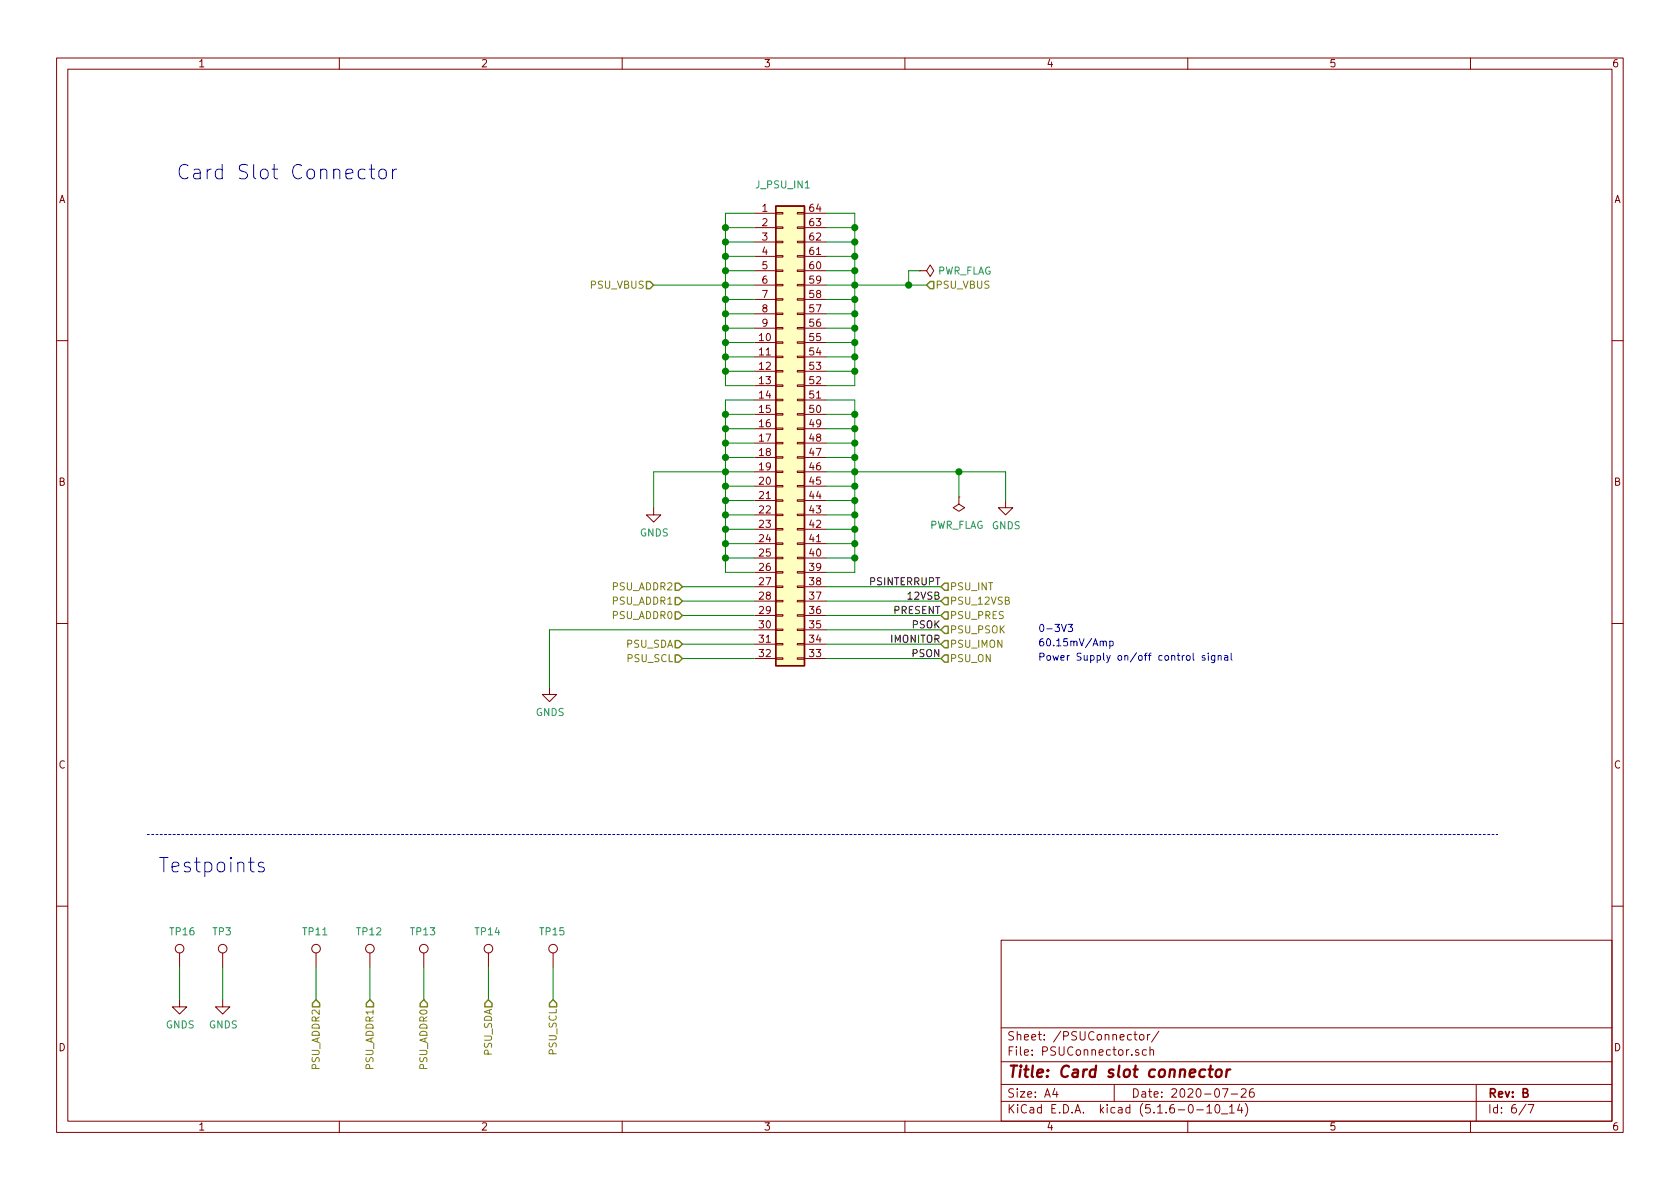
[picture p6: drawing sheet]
<svg xmlns="http://www.w3.org/2000/svg" width="297mm" height="210mm" viewBox="0 0 297 210" stroke-linecap="round" stroke-linejoin="round" font-family="sans-serif">
<g fill="none" stroke="#840000" stroke-width=".18">
<path d="M10 10.3h277v189.9h-277zM12 12.2h273v186.1h-273zM60 10.3v1.9M110 10.3v1.9M160 10.3v1.9M210 10.3v1.9M260 10.3v1.9M133.3 37.7h3.9M137.2 37.6h1.2v.2h-1.2zM141 37.6h1.2v.2h-1.2zM142.2 37.7h3.8M133.3 40.3h3.9"/>
<path d="M133.3 42.8h3.9M133.3 45.3h3.9M133.3 47.9h3.9M133.3 58h3.9M133.3 55.5h3.9M133.3 53h3.9M133.3 50.4h3.9M137.2 50.3h1.2v.2h-1.2zM137.2 47.7h1.2v.3h-1.2zM137.2 45.2h1.2v.3h-1.2zM137.2 42.7h1.2v.2h-1.2zM137.2 40.1h1.2v.3h-1.2z"/>
<path d="M137.2 57.9h1.2v.3h-1.2zM137.2 55.4h1.2v.2h-1.2zM137.2 52.8h1.2v.3h-1.2zM141 50.3h1.2v.2h-1.2zM141 47.7h1.2v.3h-1.2zM141 45.2h1.2v.3h-1.2zM141 42.7h1.2v.2h-1.2zM141 40.1h1.2v.3h-1.2zM141 57.9h1.2v.3h-1.2zM141 55.4h1.2v.2h-1.2zM141 52.8h1.2v.3h-1.2zM142.2 40.3h3.8"/>
<path d="M142.2 42.8h3.8M142.2 45.3h3.8M142.2 47.9h3.8M142.2 58h3.8M142.2 55.5h3.8M142.2 53h3.8M142.2 50.4h3.8M162.6 47.9h1.2l.7-1 .6 1-.6 1-.7-1M162.6 47.9h.1M10 60.2h2M133.3 60.6h3.9M133.3 63.1h3.9"/>
<path d="M133.3 65.7h3.9M133.3 68.2h3.9M133.3 70.7h3.9M133.3 73.3h3.9M133.3 75.8h3.9M133.3 78.4h3.9M137.2 78.2h1.2v.3h-1.2zM137.2 73.1h1.2v.3h-1.2zM137.2 70.6h1.2v.3h-1.2zM137.2 68.1h1.2v.2h-1.2zM137.2 65.5h1.2v.3h-1.2zM137.2 75.7h1.2v.2h-1.2z"/>
<path d="M137.2 63h1.2v.2h-1.2zM137.2 60.4h1.2v.3h-1.2zM141 78.2h1.2v.3h-1.2zM141 73.1h1.2v.3h-1.2zM141 70.6h1.2v.3h-1.2zM141 68.1h1.2v.2h-1.2zM141 65.5h1.2v.3h-1.2zM141 75.7h1.2v.2h-1.2zM141 63h1.2v.2h-1.2zM141 60.4h1.2v.3h-1.2zM142.2 60.6h3.8M142.2 63.1h3.8"/>
<path d="M142.2 65.7h3.8M142.2 68.2h3.8M142.2 70.7h3.8M142.2 73.3h3.8M142.2 75.8h3.8M142.2 78.4h3.8M285 60.2h2M115.6 89.8v1.3h1.2l-1.2 1.2-1.3-1.2h1.3M133.3 80.9h3.9M133.3 83.4h3.9M133.3 86h3.9M133.3 88.5h3.9"/>
<path d="M133.3 91.1h3.9M133.3 93.6h3.9M133.3 96.1h3.9M133.3 98.7h3.9M137.2 80.8h1.2v.2h-1.2zM137.2 83.3h1.2v.3h-1.2zM137.2 85.8h1.2v.3h-1.2zM137.2 88.4h1.2v.2h-1.2zM137.2 90.9h1.2v.3h-1.2zM137.2 93.5h1.2v.2h-1.2zM137.2 96h1.2v.3h-1.2zM137.2 98.5h1.2v.3h-1.2z"/>
<path d="M141 80.8h1.2v.2h-1.2zM141 83.3h1.2v.3h-1.2zM141 85.8h1.2v.3h-1.2zM141 88.4h1.2v.2h-1.2zM141 90.9h1.2v.3h-1.2zM141 93.5h1.2v.2h-1.2zM141 96h1.2v.3h-1.2zM141 98.5h1.2v.3h-1.2zM142.2 80.9h3.8M142.2 83.4h3.8M142.2 86h3.8M142.2 88.5h3.8"/>
<path d="M142.2 91.1h3.8M142.2 93.6h3.8M142.2 96.1h3.8M142.2 98.7h3.8M169.5 87.9v1.2l1.1 .7-1.1 .6-1-.6 1-.7M169.5 87.9h.1M177.8 88.5v1.3h1.3l-1.3 1.3-1.3-1.3h1.3M10 110.3h2M133.3 101.2h3.9M133.3 103.8h3.9M133.3 106.3h3.9M133.3 108.8h3.9"/>
<path d="M133.3 111.4h3.9M133.3 113.9h3.9M133.3 116.5h3.9M137.2 103.6h1.2v.3h-1.2zM137.2 106.2h1.2v.2h-1.2zM137.2 108.7h1.2v.3h-1.2zM137.2 111.2h1.2v.3h-1.2zM137.2 113.8h1.2v.2h-1.2zM137.2 116.3h1.2v.3h-1.2zM137.2 101.1h1.2v.2h-1.2zM141 103.6h1.2v.3h-1.2zM141 106.2h1.2v.2h-1.2z"/>
<path d="M141 108.7h1.2v.3h-1.2zM141 111.2h1.2v.3h-1.2zM141 113.8h1.2v.2h-1.2zM141 116.3h1.2v.3h-1.2zM141 101.1h1.2v.2h-1.2zM142.2 101.2h3.8M142.2 103.8h3.8M142.2 106.3h3.8M142.2 108.8h3.8M142.2 111.4h3.8M142.2 113.9h3.8M142.2 116.5h3.8"/>
<path d="M285 110.3h2M97.2 121.5v1.3h1.2l-1.2 1.3-1.3-1.3h1.3M10 160.2h2M31.7 176.8v1.2h1.3l-1.3 1.3-1.2-1.3h1.2M31.7 168.5v2.6M39.4 176.8v1.2h1.2l-1.2 1.3-1.3-1.3h1.3M39.4 168.5v2.6M55.9 168.5v2.6M65.4 168.5v2.6M74.9 168.5v2.6M86.4 168.5v2.6M97.8 168.5v2.6"/>
<path d="M177 166.3h108v32h-108zM285 160.2h2M60 198.3v1.9M110 198.3v1.9M160 198.3v1.9M177 194.8h108M177 191.8h108M177 187.8h108M177 181.8h108M186.5 192.5l-.4 1h1M186.8 193v1M197 191.8v3"/>
<path d="M200.5 182.9h.5M200.7 182.4v1.3l.3 .2M201.3 185.7l-.3-.1-.2 .2v.2l.5 .2v.3h-.5M201.5 183.1l.3-.2 .4 .2v.7l-.2 .1-.5-.1zM202.7 185.7l-.4-.1-.3 .3 .1 .6h.6M202.9 182.9v1M203.3 185.7l.3-.1 .3 .1 .1 .9M203.3 182.9l-.4 .3M203.3 185.1v1.5M204.9 182.3l-1.3 2M210 198.3v1.9M211.6 196.3h1.2"/>
<path d="M213.4 195.8l.4-.5v1.5M213.4 196.8h.8M215 195.4l.3-.1a.94 .94 0 0 1 0 1.5 .8 .8 0 0 1-.6-.6 .8 .8 0 0 1 .3-.8zM216 197h1.1M216.1 192.5h1l-.6 1.5M217.4 195.8l.4-.5v1.5M217.4 196.8h.8M217.7 193.5h1.1M219.2 195.2l-.4 1.1h.9M219.5 192.7l.2-.2h.3l.3 .2v.3v.2l-.9 .8h.9M219.5 195.8v1M220.2 195.1a1.71 1.71 0 0 1 0 2.3"/>
<path d="M221.6 192.5a.59 .59 0 0 0-.7 .7l.1 .7 .2 .1 .5-.1 .1-.5-.2-.2-.4-.1-.3 .3M260 198.3v1.9M261 191.8v6.5M269.8 195.2l-1.2 2M270.2 195.3h1l-.6 1.5"/>
<circle cx="31.7" cy="167.8" r=".76"/>
<circle cx="39.4" cy="167.8" r=".76"/>
<circle cx="55.9" cy="167.8" r=".76"/>
<circle cx="65.4" cy="167.8" r=".76"/>
<circle cx="74.9" cy="167.8" r=".76"/>
<circle cx="86.4" cy="167.8" r=".76"/>
<circle cx="97.8" cy="167.8" r=".76"/>
</g>
<path d="M213.7 189.1h.8M214.1 188.4l-.3 1.8 .1 .1 .4 .1M215.1 189.3a.51 .51 0 0 1 .5-.2 .51 .51 0 0 1 .4 .4v.6a.54 .54 0 0 1-.6 .4 .54 .54 0 0 1-.5-.4zM216.9 189.1l-.1 1.3M217.5 189.1a.55 .55 0 0 0-.6 .4" fill="none" stroke="#840000" stroke-width=".41"/>
<path d="M137.2 36.4h5v81.3h-5z" fill="#ffffc2" stroke="#ffffc2" stroke-width=".18"/>
<path d="M137.2 36.4h5v81.3h-5z" fill="none" stroke="#840000" stroke-width=".25"/>
<path d="M26 147.6h238.8" fill="none" stroke="#0000c2" stroke-width=".18" stroke-dasharray=".4 .4"/>
<g fill="none" stroke="#008400" stroke-width=".18">
<path d="M133.3 37.7h-5v30.5h5M146 37.7h5.1v30.5h-5.1M115.6 50.4h17.7M128.3 40.3h5M128.3 42.8h5M128.3 45.3h5M128.3 47.9h5M128.3 53h5M128.3 55.5h5M128.3 58h5M146 40.3h5.1M146 42.8h5.1"/>
<path d="M146 45.3h5.1M146 47.9h5.1M146 50.4h17.8M146 53h5.1M146 55.5h5.1M146 58h5.1M162.6 47.9h-1.9v2.5M128.3 78.4h5M128.3 60.6h5M128.3 63.1h5M128.3 65.7h5M128.3 73.3h5"/>
<path d="M128.3 75.8h5M133.3 70.7h-5v30.5h5M146 78.4h5.1M146 70.7h5.1v30.5h-5.1M146 60.6h5.1M146 63.1h5.1M146 65.7h5.1M146 73.3h5.1M146 75.8h5.1M128.3 80.9h5M128.3 86h5M128.3 88.5h5"/>
<path d="M128.3 91.1h5M128.3 93.6h5M128.3 96.1h5M128.3 98.7h5M133.3 83.4h-17.7v6.4M146 80.9h5.1M146 83.4h31.8v5.1M146 86h5.1M146 88.5h5.1M146 91.1h5.1M146 93.6h5.1M146 96.1h5.1"/>
<path d="M146 98.7h5.1M169.5 83.4v4.5M120.6 113.9h12.7M120.6 116.5h12.7M120.6 106.3h12.7M120.6 108.8h12.7M120.6 103.8h12.7M133.3 111.4h-36.1v10.1M146 113.9h20.4M146 116.5h20.4M146 106.3h20.4M146 108.8h20.4"/>
<path d="M146 111.4h20.4M146 103.8h20.4M31.7 171.1v5.7M39.4 171.1v5.7M55.9 171.1v5.7M65.4 171.1v5.7M74.9 171.1v5.7M86.4 171.1v5.7M97.8 171.1v5.7"/>
</g>
<g fill="none" stroke="#848400" stroke-width=".25">
<path d="M114.3 49.8h.6l.7 .6-.7 .6h-.6zM164.5 49.8h.6v1.2h-.6l-.7-.6zM119.4 108.2h.6l.6 .6-.6 .7h-.6zM119.4 105.7h.6l.6 .6-.6 .6h-.6zM119.4 103.1h.6l.6 .7-.6 .6h-.6zM119.4 113.3h.6l.6 .6-.6 .6h-.6zM119.4 115.8h.6l.6 .7-.6 .6h-.6zM166.4 116.5l.6-.7h.6v1.3h-.6zM166.4 108.8l.6-.6h.6v1.3h-.6zM167 103.1h.6v1.3h-.6l-.6-.6zM167 105.7h.6v1.2h-.6l-.6-.6zM167 110.7h.6v1.3h-.6l-.6-.6z"/>
<path d="M167 113.3h.6v1.2h-.6l-.6-.6zM55.9 176.8l.6 .6v.6h-1.3v-.6zM65.4 176.8l.6 .6v.6h-1.2v-.6zM74.9 176.8l.7 .6v.6h-1.3v-.6zM86.4 176.8l.6 .6v.6h-1.3v-.6zM97.8 176.8l.6 .6v.6h-1.2v-.6z"/>
</g>
<g fill="none" stroke="#0000c2" stroke-width=".18">
<path d="M64.6 30l-.8-.1-.5 .5v.7l.3 .4 .2 .1 .8-.1M65.3 29.9h.9M65.7 29.1v2.1l.1 .3 .4 .1M67.2 30a.67 .67 0 0 1 1.1 .4v.7a.68 .68 0 0 1-.7 .5 .68 .68 0 0 1-.6-.5v-.7zM69.4 29.9v1.7M70.1 29.9a.69 .69 0 0 0-.7 .5M188.8 110.4h.8l-.4 .5 .4 .1v.4l-.2 .3-.6-.1M195.1 113.6l.1-.2h.4v.8M196.2 113.4h.4l.2 .2-.1 .6h-.5M196.2 113.4v1.2M211 115.5v1.1l.2 .2M213 116l-.3-.1-.2 .2 .1 .2 .4 .1v.3h-.5"/>
<path d="M213.6 115.5v.1M213.6 115.9v.9M214.8 115.9l-.1 1.2-.1 .1-.4-.1M214.8 116l-.4-.1-.2 .2 .1 .6h.5M215.4 116l.2-.1 .3 .1v.8M215.4 115.9v.9M216.5 116h.5l.1 .8M217.1 116.2l-.4 .1-.2 .2v.2h.6M217.7 115.5v1.1l.2 .2M46.6 152.6l-.6-.1-.3 .3 .1 .4 .8 .2 .2 .3-.2 .3-.2 .2-.7-.2"/>
</g>
<g fill="#008400" stroke="#008400" stroke-width=".25">
<circle cx="151.1" cy="98.7" r=".51"/>
<circle cx="151.1" cy="96.1" r=".51"/>
<circle cx="151.1" cy="93.6" r=".51"/>
<circle cx="151.1" cy="91.1" r=".51"/>
<circle cx="151.1" cy="88.5" r=".51"/>
<circle cx="151.1" cy="86" r=".51"/>
<circle cx="151.1" cy="83.4" r=".51"/>
<circle cx="151.1" cy="80.9" r=".51"/>
<circle cx="151.1" cy="78.4" r=".51"/>
<circle cx="160.7" cy="50.4" r=".51"/>
<circle cx="151.1" cy="75.8" r=".51"/>
<circle cx="151.1" cy="73.3" r=".51"/>
<circle cx="128.3" cy="98.7" r=".51"/>
<circle cx="169.5" cy="83.4" r=".51"/>
<circle cx="128.3" cy="96.1" r=".51"/>
<circle cx="128.3" cy="93.6" r=".51"/>
<circle cx="128.3" cy="91.1" r=".51"/>
<circle cx="128.3" cy="88.5" r=".51"/>
<circle cx="128.3" cy="86" r=".51"/>
<circle cx="128.3" cy="83.4" r=".51"/>
<circle cx="128.3" cy="78.4" r=".51"/>
<circle cx="128.3" cy="75.8" r=".51"/>
<circle cx="128.3" cy="73.3" r=".51"/>
<circle cx="151.1" cy="65.7" r=".51"/>
<circle cx="151.1" cy="63.1" r=".51"/>
<circle cx="151.1" cy="60.6" r=".51"/>
<circle cx="151.1" cy="58" r=".51"/>
<circle cx="151.1" cy="55.5" r=".51"/>
<circle cx="151.1" cy="53" r=".51"/>
<circle cx="151.1" cy="50.4" r=".51"/>
<circle cx="151.1" cy="47.9" r=".51"/>
<circle cx="151.1" cy="45.3" r=".51"/>
<circle cx="151.1" cy="42.8" r=".51"/>
<circle cx="151.1" cy="40.3" r=".51"/>
<circle cx="128.3" cy="65.7" r=".51"/>
<circle cx="128.3" cy="63.1" r=".51"/>
<circle cx="128.3" cy="60.6" r=".51"/>
<circle cx="128.3" cy="58" r=".51"/>
<circle cx="128.3" cy="55.5" r=".51"/>
<circle cx="128.3" cy="53" r=".51"/>
<circle cx="128.3" cy="50.4" r=".51"/>
<circle cx="128.3" cy="47.9" r=".51"/>
<circle cx="128.3" cy="45.3" r=".51"/>
<circle cx="128.3" cy="42.8" r=".51"/>
<circle cx="128.3" cy="40.3" r=".51"/>
<circle cx="128.3" cy="80.9" r=".51"/>
</g>
<g font-size="3.5" fill="#0000c2">
<text x="31.1" y="31.7">Card Slot Connector</text>
<text x="27.9" y="154.3">Testpoints</text>
</g>
<text font-size="2.8" fill="#840000" x="178" y="190.5">Title: Card slot connector</text>
<g font-size="2.1" fill="#840000">
<text x="178" y="184">Sheet: /PSUConnector/</text>
<text x="178" y="186.7">File: PSUConnector.sch</text>
<text x="178" y="196.9">KiCad E.D.A. kicad (5.1.6-0-10_14)</text>
<text x="178" y="194.1">Size: A4</text>
<text x="200" y="194.1">Date: 2020-07-26</text>
<text x="263" y="194.1">Rev: B</text>
<text x="263" y="196.9">Id: 6/7</text>
</g>
<g font-size="1.8" fill="#840000">
<text x="35" y="11.9">1</text>
<text x="85" y="11.9">2</text>
<text x="135" y="11.9">3</text>
<text x="185" y="11.9">4</text>
<text x="235" y="11.9">5</text>
<text x="285" y="11.9">6</text>
<text x="10.4" y="35.9">A</text>
<text x="285.4" y="35.9">A</text>
<text x="134.8" y="37.5">1</text>
<text x="134.8" y="40">2</text>
<text x="143.2" y="40">63</text>
<text x="143.2" y="37.5">64</text>
<text x="134.8" y="42.5">3</text>
<text x="134.8" y="45.1">4</text>
<text x="134.8" y="47.6">5</text>
<text x="143.2" y="47.6">60</text>
<text x="143.2" y="45.1">61</text>
<text x="143.2" y="42.5">62</text>
<text x="134.8" y="50.2">6</text>
<text x="134.8" y="52.7">7</text>
<text x="143.2" y="52.7">58</text>
<text x="143.2" y="50.2">59</text>
<text x="134.8" y="55.2">8</text>
<text x="134.8" y="57.8">9</text>
<text x="143.2" y="57.8">56</text>
<text x="143.2" y="55.2">57</text>
<text x="134.3" y="60.3">10</text>
<text x="134.3" y="62.9">11</text>
<text x="134.3" y="65.4">12</text>
<text x="143.2" y="65.4">53</text>
<text x="143.2" y="62.9">54</text>
<text x="143.2" y="60.3">55</text>
<text x="134.3" y="67.9">13</text>
<text x="134.3" y="70.5">14</text>
<text x="143.2" y="70.5">51</text>
<text x="143.2" y="67.9">52</text>
<text x="134.3" y="73">15</text>
<text x="134.3" y="75.6">16</text>
<text x="143.2" y="75.6">49</text>
<text x="143.2" y="73">50</text>
<text x="134.3" y="78.1">17</text>
<text x="134.3" y="80.6">18</text>
<text x="134.3" y="83.2">19</text>
<text x="143.2" y="83.2">46</text>
<text x="143.2" y="80.6">47</text>
<text x="143.2" y="78.1">48</text>
<text x="10.4" y="85.9">B</text>
<text x="134.3" y="85.7">20</text>
<text x="134.3" y="88.3">21</text>
<text x="143.2" y="88.3">44</text>
<text x="143.2" y="85.7">45</text>
<text x="285.4" y="85.9">B</text>
<text x="134.3" y="90.8">22</text>
<text x="134.3" y="93.3">23</text>
<text x="134.3" y="95.9">24</text>
<text x="143.2" y="95.9">41</text>
<text x="143.2" y="93.3">42</text>
<text x="143.2" y="90.8">43</text>
<text x="134.3" y="98.4">25</text>
<text x="134.3" y="101">26</text>
<text x="143.2" y="101">39</text>
<text x="143.2" y="98.4">40</text>
<text x="134.3" y="103.5">27</text>
<text x="134.3" y="106">28</text>
<text x="143.2" y="106">37</text>
<text x="143.2" y="103.5">38</text>
<text x="134.3" y="108.6">29</text>
<text x="134.3" y="111.1">30</text>
<text x="134.3" y="113.7">31</text>
<text x="143.2" y="113.7">34</text>
<text x="143.2" y="111.1">35</text>
<text x="143.2" y="108.6">36</text>
<text x="134.3" y="116.2">32</text>
<text x="143.2" y="116.2">33</text>
<text x="10.4" y="135.9">C</text>
<text x="285.4" y="135.9">C</text>
<text x="10.4" y="185.9">D</text>
<text x="285.4" y="185.9">D</text>
<text x="35" y="199.9">1</text>
<text x="85" y="199.9">2</text>
<text x="135" y="199.9">3</text>
<text x="185" y="199.9">4</text>
<text x="235" y="199.9">5</text>
<text x="285" y="199.9">6</text>
</g>
<g font-size="1.8" fill="#008484">
<text x="133.8" y="33.3">J_PSU_IN1</text>
<text x="165.6" y="48.6">PWR_FLAG</text>
<text x="113.2" y="94.9">GNDS</text>
<text x="164.2" y="93.5">PWR_FLAG</text>
<text x="175.4" y="93.6">GNDS</text>
<text x="94.7" y="126.6">GNDS</text>
<text x="30.1" y="165.4">TP16</text>
<text x="37.6" y="165.4">TP3</text>
<text x="53.6" y="165.4">TP11</text>
<text x="63.1" y="165.4">TP12</text>
<text x="72.7" y="165.4">TP13</text>
<text x="84.1" y="165.4">TP14</text>
<text x="95.5" y="165.4">TP15</text>
<text x="29.3" y="181.9">GNDS</text>
<text x="37" y="181.9">GNDS</text>
</g>
<g font-size="1.8" fill="#848400">
<text x="104.5" y="51">PSU_VBUS</text>
<text x="165.4" y="51">PSU_VBUS</text>
<text x="108.4" y="106.9">PSU_ADDR1</text>
<text x="108.4" y="104.4">PSU_ADDR2</text>
<text x="167.9" y="104.4">PSU_INT</text>
<text x="167.9" y="106.9">PSU_12VSB</text>
<text x="108.4" y="109.5">PSU_ADDR0</text>
<text x="167.9" y="109.5">PSU_PRES</text>
<text x="167.9" y="112">PSU_PSOK</text>
<text x="110.8" y="114.5">PSU_SDA</text>
<text x="111" y="117.1">PSU_SCL</text>
<text x="167.9" y="117.1">PSU_ON</text>
<text x="167.9" y="114.5">PSU_IMON</text>
<text x="56.5" y="189" transform="rotate(-90 56.5 189)">PSU_ADDR2</text>
<text x="66" y="189" transform="rotate(-90 66 189)">PSU_ADDR1</text>
<text x="75.6" y="189" transform="rotate(-90 75.6 189)">PSU_ADDR0</text>
<text x="87" y="186.7" transform="rotate(-90 87 186.7)">PSU_SDA</text>
<text x="98.4" y="186.5" transform="rotate(-90 98.4 186.5)">PSU_SCL</text>
</g>
<g font-size="1.8">
<text x="153.9" y="103.5">PSINTERRUPT</text>
<text x="160.8" y="106">12VSB</text>
<text x="157.5" y="113.7">IMONITOR</text>
<text x="158" y="108.6">PRESENT</text>
<text x="161.4" y="111.1">PSOK</text>
<text x="161.4" y="116.2">PSON</text>
</g>
<g font-size="1.8" fill="#0000c2">
<text x="183.5" y="111.8">0-3V3</text>
<text x="183.5" y="116.8">Power Supply on/off control signal</text>
<text x="183.5" y="114.3">60.15mV/Amp</text>
</g>
</svg>
